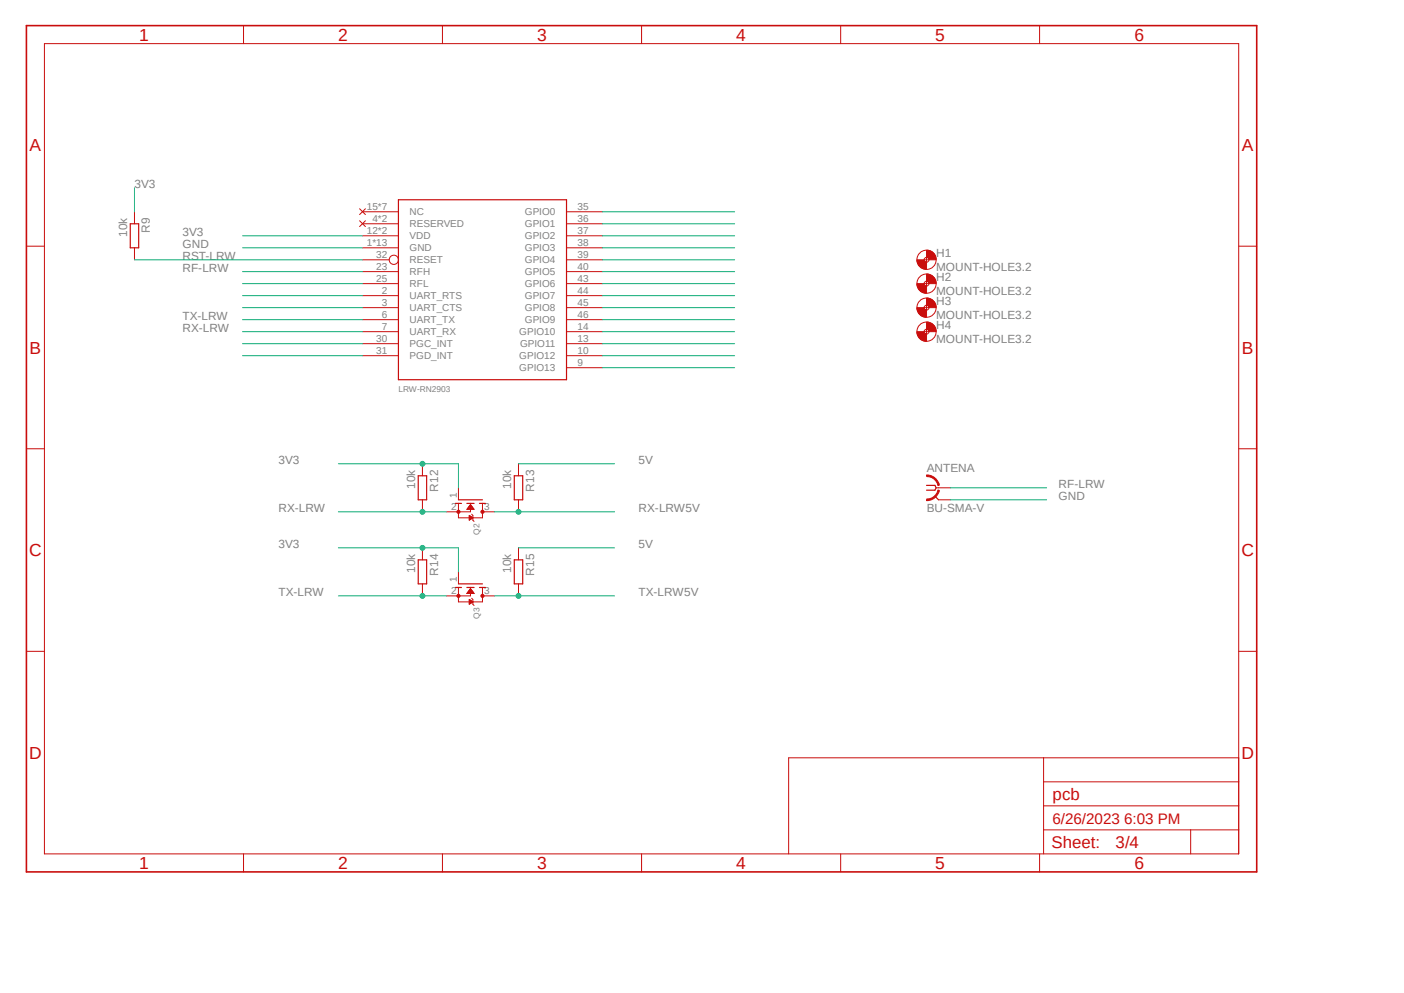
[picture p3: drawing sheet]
<svg xmlns="http://www.w3.org/2000/svg" width="297mm" height="210mm" viewBox="0 0 297 210" stroke-linecap="round" stroke-linejoin="round" font-family="sans-serif">
<path d="M5.1 5.1l260.5 179.4M266.2 5.1l-260.5 179.4" fill="none" stroke="#fff" stroke-width=".21"/>
<g fill="none" stroke="#c90d0c" stroke-width=".21">
<path d="M9.4 9.2h252.6v171.4h-252.6zM51.5 5.4v3.8M93.6 5.4v3.8M135.7 5.4v3.8M177.8 5.4v3.8M219.9 5.4v3.8M5.6 52.1h3.8M76.1 46.7l1.2 1.2M76.1 44.2l1.2 1.2M76.7 47.3h7.6M76.7 52.4h7.6M76.7 57.4h7.6"/>
<path d="M76.7 60h7.6M76.7 49.9h7.6M76.7 44.8h7.6M76.7 54.9h5.6M77.3 46.7l-1.2 1.2M77.3 44.2l-1.2 1.2M119.8 47.3h7.7M119.8 52.4h7.7M119.8 57.4h7.7M119.8 60h7.7M119.8 49.9h7.7M119.8 44.8h7.7"/>
<path d="M119.8 54.9h7.7M262 52.1h3.9M76.7 62.5h7.6M76.7 65.1h7.6M76.7 67.6h7.6M76.7 70.1h7.6M76.7 75.2h7.6M76.7 72.7h7.6M119.8 62.5h7.7M119.8 65.1h7.7M119.8 67.6h7.7M119.8 70.1h7.7"/>
<path d="M119.8 77.8h7.7M119.8 75.2h7.7M119.8 72.7h7.7M5.6 94.9h3.8M262 94.9h3.9M5.6 137.8h3.8M262 137.8h3.9M220.8 175.5h41.2M220.8 160.3v20.3M220.8 170.4h41.2M220.8 165.4h41.2M251.9 175.5v5.1"/>
<path d="M262 160.3h-95.2v20.3M51.5 180.6v3.8M93.6 180.6v3.8M135.7 180.6v3.8M177.8 180.6v3.8M219.9 180.6v3.8"/>
<circle cx="83.3" cy="54.9" r=".98"/>
</g>
<path d="M5.6 5.4h260.3v179h-260.3z" fill="none" stroke="#c90d0c" stroke-width=".34"/>
<path d="M84.3 42.2h35.5v38.1h-35.5z" fill="none" stroke="#c90d0c" stroke-width=".25"/>
<path d="M196 52.9a1.92 1.92 0 0 1 2 2h-1.5a.45 .45 0 0 0-.5-.5z" fill-rule="evenodd" fill="#c90d0c"/>
<path d="M196 52.9a1.92 1.92 0 0 1 2 2h-1.5a.45 .45 0 0 0-.5-.5z" fill="none" stroke="#c90d0c" stroke-width=".21"/>
<path d="M194 54.9h1.5l.2 .4 .3 .1v1.5a1.97 1.97 0 0 1-2-2z" fill-rule="evenodd" fill="#c90d0c"/>
<g fill="none" stroke="#c90d0c" stroke-width=".21">
<path d="M194 54.9h1.5l.2 .4 .3 .1v1.5a1.97 1.97 0 0 1-2-2zM195.5 54.9h1M196 54.4v1"/>
<circle cx="196" cy="54.9" r="2.04"/>
<circle cx="196" cy="54.9" r=".51"/>
</g>
<path d="M196 58a1.99 1.99 0 0 1 2 2h-1.5l-.1-.4-.4-.1z" fill-rule="evenodd" fill="#c90d0c"/>
<path d="M196 58a1.99 1.99 0 0 1 2 2h-1.5l-.1-.4-.4-.1z" fill="none" stroke="#c90d0c" stroke-width=".21"/>
<path d="M194 60h1.5l.2 .4 .3 .1v1.5a1.97 1.97 0 0 1-2-2z" fill-rule="evenodd" fill="#c90d0c"/>
<g fill="none" stroke="#c90d0c" stroke-width=".21">
<path d="M194 60h1.5l.2 .4 .3 .1v1.5a1.97 1.97 0 0 1-2-2zM195.5 60h1M196 59.5v1"/>
<circle cx="196" cy="60" r="2.04"/>
<circle cx="196" cy="60" r=".51"/>
</g>
<path d="M196 63a1.99 1.99 0 0 1 2 2.1h-1.5l-.1-.4-.4-.1z" fill-rule="evenodd" fill="#c90d0c"/>
<path d="M196 63a1.99 1.99 0 0 1 2 2.1h-1.5l-.1-.4-.4-.1z" fill="none" stroke="#c90d0c" stroke-width=".21"/>
<path d="M194 65.1h1.5l.2 .3 .3 .2v1.5a1.97 1.97 0 0 1-2-2z" fill-rule="evenodd" fill="#c90d0c"/>
<g fill="none" stroke="#c90d0c" stroke-width=".21">
<path d="M194 65.1h1.5l.2 .3 .3 .2v1.5a1.97 1.97 0 0 1-2-2zM195.5 65.1h1M196 64.6v1"/>
<circle cx="196" cy="65.1" r="2.04"/>
<circle cx="196" cy="65.1" r=".51"/>
</g>
<path d="M196 68.1a1.99 1.99 0 0 1 2 2h-1.5l-.1-.3-.4-.2z" fill-rule="evenodd" fill="#c90d0c"/>
<path d="M196 68.1a1.99 1.99 0 0 1 2 2h-1.5l-.1-.3-.4-.2z" fill="none" stroke="#c90d0c" stroke-width=".21"/>
<path d="M194 70.1h1.5l.2 .4 .3 .2v1.5a1.97 1.97 0 0 1-2-2.1z" fill-rule="evenodd" fill="#c90d0c"/>
<g fill="none" stroke="#c90d0c" stroke-width=".21">
<path d="M28.4 44.8v2.5M28.4 52.4v2.5M194 70.1h1.5l.2 .4 .3 .2v1.5a1.97 1.97 0 0 1-2-2.1zM195.5 70.1h1M196 69.6v1.1M198 103.2h.5"/>
<circle cx="196" cy="70.1" r="2.04"/>
<circle cx="196" cy="70.1" r=".51"/>
</g>
<path d="M27.6 47.3h1.7v5.1h-1.7zM196 102.7h1.8l.2 .5-.2 .5h-1.8M197.8 104.9l.7 .8" fill="none" stroke="#c90d0c" stroke-width=".25"/>
<path d="M196 100.5a2.69 2.69 0 0 1 2.7 2.1l-.3 .1a2.35 2.35 0 0 0-2.4-1.9z" fill-rule="evenodd" fill="#c90d0c"/>
<path d="M196 100.5a2.69 2.69 0 0 1 2.7 2.1l-.3 .1a2.35 2.35 0 0 0-2.4-1.9z" fill="none" stroke="#c90d0c" stroke-width=".21"/>
<path d="M196 105.5a2.35 2.35 0 0 0 2.4-1.9l.3 .1a2.69 2.69 0 0 1-2.7 2.2z" fill-rule="evenodd" fill="#c90d0c"/>
<path d="M97 106.5v3h5.1v-3M99.5 106.5v1.7h-2.5M99.8 108.8l.2 .2v1l.3 .3M196 105.5a2.35 2.35 0 0 0 2.4-1.9l.3 .1a2.69 2.69 0 0 1-2.7 2.2zM198.5 103.2h2.6M198.5 105.7h2.6" fill="none" stroke="#c90d0c" stroke-width=".21"/>
<path d="M96.4 106.5h1.2M97 105.7h5.1M98.8 106.5h1.5M101.4 106.5h1.3" fill="none" stroke="#c90d0c" stroke-width=".25"/>
<circle cx="97" cy="108.2" r=".33" fill="#c90d0c"/>
<circle cx="97" cy="108.2" r=".33" fill="none" stroke="#c90d0c" stroke-width=".21"/>
<circle cx="102.1" cy="108.2" r=".33" fill="#c90d0c"/>
<g fill="none" stroke="#c90d0c" stroke-width=".21">
<path d="M89.4 98.1v2.5M109.7 98.1v2.5M89.4 105.7v2.5M94.4 108.2h2.6M97 103.2v2.5M98.8 107.7h1.4M98.9 107.6h1.3M99 107.5h1.1M99 107.4h1M99.1 107.3h.8M99.2 107.2h.7M99.2 107.1h.6"/>
<path d="M99.3 109l.7 .5-.7 .5zM99.3 109.9h.1M99.3 109.9h.2M99.3 109.8h.4M99.3 109.7h.5M99.3 109.6h.6M99.3 109.5h.7M99.3 109.4h.6M99.3 109.3h.5M99.3 109.3h.4M99.3 109.2h.2M99.3 109.1h.1"/>
<path d="M99.3 107h.5M99.4 106.9h.3M99.4 106.8h.3M99.5 106.7l.8 1h-1.5zM99.5 106.8h.1M102.1 108.2h2.5M109.7 105.7v2.5M97 124.2v3.1h5.1v-3.1M99.5 124.2v1.8h-2.5M99.8 126.5l.2 .3v1l.3 .3"/>
<circle cx="102.1" cy="108.2" r=".33"/>
</g>
<path d="M88.5 100.6h1.8v5.1h-1.8zM108.8 100.6h1.8v5.1h-1.8zM96.4 124.2h1.2M97 123.5h5.1M98.8 124.2h1.5M101.4 124.2h1.3" fill="none" stroke="#c90d0c" stroke-width=".25"/>
<circle cx="97" cy="126" r=".33" fill="#c90d0c"/>
<circle cx="97" cy="126" r=".33" fill="none" stroke="#c90d0c" stroke-width=".21"/>
<circle cx="102.1" cy="126" r=".33" fill="#c90d0c"/>
<g fill="none" stroke="#c90d0c" stroke-width=".21">
<path d="M89.4 115.9v2.5M109.7 115.9v2.5M89.4 123.5v2.5M94.4 126h2.6M97 120.9v2.6M98.8 125.4h1.4M98.9 125.3h1.3M99 125.2h1.1M99.1 125.1h.9M99.1 125.1h.8M99.2 125h.7M99.2 124.9h.6"/>
<path d="M99.3 126.8l.7 .5-.7 .5zM99.3 127.7h.1M99.3 127.6h.2M99.3 127.6h.4M99.3 127.5h.5M99.3 127.4h.6M99.3 127.3h.7M99.3 127.2h.6M99.3 127.1h.5M99.3 127h.4M99.3 126.9h.2M99.3 126.8h.1"/>
<path d="M99.3 124.8h.5M99.4 124.7h.3M99.4 124.6h.2M99.5 124.5l.8 1h-1.5zM99.5 124.5h.1M102.1 126h2.5M109.7 123.5v2.5"/>
<circle cx="102.1" cy="126" r=".33"/>
</g>
<path d="M88.5 118.4h1.8v5.1h-1.8zM108.8 118.4h1.8v5.1h-1.8z" fill="none" stroke="#c90d0c" stroke-width=".25"/>
<g fill="none" stroke="#0dab76" stroke-width=".21">
<path d="M28.4 54.9h48.3M51.3 60h25.4M127.5 44.8h27.9M127.5 47.3h27.9M127.5 49.9h27.9M127.5 52.4h27.9M127.5 57.4h27.9M127.5 54.9h27.9M127.5 60h27.9M51.3 70.1h25.4M51.3 65.1h25.4M127.5 62.5h27.9"/>
<path d="M127.5 70.1h27.9M127.5 72.7h27.9M127.5 77.8h27.9M127.5 65.1h27.9M127.5 67.6h27.9M127.5 75.2h27.9M71.6 108.2h22.8"/>
</g>
<circle cx="89.4" cy="108.2" r=".51" fill="#0dab76"/>
<g fill="none" stroke="#0dab76" stroke-width=".21">
<path d="M51.3 57.4h25.4M51.3 75.2h25.4M51.3 62.5h25.4M51.3 67.6h25.4M201.1 103.2h20.3M71.6 126h22.8"/>
<circle cx="89.4" cy="108.2" r=".51"/>
</g>
<circle cx="89.4" cy="126" r=".51" fill="#0dab76"/>
<g fill="none" stroke="#0dab76" stroke-width=".21">
<path d="M28.4 39.7v5.1M51.3 52.4h25.4M51.3 49.9h25.4M51.3 72.7h25.4M71.6 98.1h25.4v5.1M201.1 105.7h20.3"/>
<circle cx="89.4" cy="126" r=".51"/>
</g>
<circle cx="89.4" cy="98.1" r=".51" fill="#0dab76"/>
<g fill="none" stroke="#0dab76" stroke-width=".21">
<path d="M71.6 115.9h25.4v5"/>
<circle cx="89.4" cy="98.1" r=".51"/>
</g>
<circle cx="89.4" cy="115.9" r=".51" fill="#0dab76"/>
<g fill="none" stroke="#0dab76" stroke-width=".21">
<path d="M104.6 108.2h25.4"/>
<circle cx="89.4" cy="115.9" r=".51"/>
</g>
<circle cx="109.7" cy="108.2" r=".51" fill="#0dab76"/>
<g fill="none" stroke="#0dab76" stroke-width=".21">
<path d="M109.7 98.1h20.3M109.7 115.9h20.3M104.6 126h25.4"/>
<circle cx="109.7" cy="108.2" r=".51"/>
</g>
<circle cx="109.7" cy="126" r=".51" fill="#0dab76"/>
<circle cx="109.7" cy="126" r=".51" fill="none" stroke="#0dab76" stroke-width=".21"/>
<g font-size="3.7" fill="#c90d0c">
<text x="29.4" y="8.6">1</text>
<text x="71.5" y="8.6">2</text>
<text x="113.7" y="8.6">3</text>
<text x="155.7" y="8.6">4</text>
<text x="197.9" y="8.6">5</text>
<text x="240" y="8.6">6</text>
<text x="6.3" y="32">A</text>
<text x="262.7" y="32">A</text>
<text x="6.3" y="74.8">B</text>
<text x="262.7" y="74.8">B</text>
<text x="6.2" y="117.6">C</text>
<text x="262.6" y="117.6">C</text>
<text x="6.2" y="160.5">D</text>
<text x="262.6" y="160.5">D</text>
<text x="29.4" y="183.8">1</text>
<text x="71.5" y="183.8">2</text>
<text x="113.7" y="183.8">3</text>
<text x="155.7" y="183.8">4</text>
<text x="197.9" y="183.8">5</text>
<text x="240" y="183.8">6</text>
</g>
<g font-size="3.6" fill="#c90d0c">
<text x="222.7" y="169.2">pcb</text>
<text x="222.4" y="179.5">Sheet:</text>
<text x="236" y="179.3">3/4</text>
</g>
<text font-size="3.2" fill="#c90d0c" x="222.7" y="174.2">6/26/2023 6:03 PM</text>
<g font-size="2.5" fill="#808080">
<text x="28.4" y="39.7">3V3</text>
<text x="26.9" y="50.1" transform="rotate(-90 26.9 50.1)">10k</text>
<text x="31.7" y="49.3" transform="rotate(-90 31.7 49.3)">R9</text>
<text x="38.6" y="52.4">GND</text>
<text x="38.6" y="49.9">3V3</text>
<text x="38.6" y="54.9">RST-LRW</text>
<text x="38.6" y="57.5">RF-LRW</text>
<text x="198" y="57.4">MOUNT-HOLE3.2</text>
<text x="198" y="54.4">H1</text>
<text x="198" y="59.4">H2</text>
<text x="198" y="62.5">MOUNT-HOLE3.2</text>
<text x="198" y="64.5">H3</text>
<text x="38.6" y="70.1">RX-LRW</text>
<text x="38.6" y="67.6">TX-LRW</text>
<text x="198" y="67.6">MOUNT-HOLE3.2</text>
<text x="198" y="69.6">H4</text>
<text x="198" y="72.6">MOUNT-HOLE3.2</text>
<text x="58.9" y="98.1">3V3</text>
<text x="135.1" y="98.1">5V</text>
<text x="196" y="99.9">ANTENA</text>
<text x="87.8" y="103.4" transform="rotate(-90 87.8 103.4)">10k</text>
<text x="92.7" y="104" transform="rotate(-90 92.7 104)">R12</text>
<text x="108.2" y="103.4" transform="rotate(-90 108.2 103.4)">10k</text>
<text x="113" y="104" transform="rotate(-90 113 104)">R13</text>
<text x="223.9" y="103.2">RF-LRW</text>
<text x="223.9" y="105.7">GND</text>
<text x="58.9" y="108.2">RX-LRW</text>
<text x="135.1" y="108.2">RX-LRW5V</text>
<text x="196" y="108.2">BU-SMA-V</text>
<text x="58.9" y="115.9">3V3</text>
<text x="135.1" y="115.9">5V</text>
<text x="87.8" y="121.2" transform="rotate(-90 87.8 121.2)">10k</text>
<text x="92.7" y="121.8" transform="rotate(-90 92.7 121.8)">R14</text>
<text x="108.2" y="121.2" transform="rotate(-90 108.2 121.2)">10k</text>
<text x="113" y="121.8" transform="rotate(-90 113 121.8)">R15</text>
<text x="58.9" y="126">TX-LRW</text>
<text x="135.1" y="126">TX-LRW5V</text>
</g>
<g font-size="2.1" fill="#808080">
<text x="77.6" y="44.4">15*7</text>
<text x="78.8" y="46.9">4*2</text>
<text x="86.7" y="45.6">NC</text>
<text x="111" y="45.6">GPIO0</text>
<text x="122.2" y="44.4">35</text>
<text x="122.2" y="46.9">36</text>
<text x="77.6" y="52">1*13</text>
<text x="77.6" y="49.5">12*2</text>
<text x="86.7" y="48.1">RESERVED</text>
<text x="86.7" y="53.2">GND</text>
<text x="86.7" y="50.6">VDD</text>
<text x="111" y="48.1">GPIO1</text>
<text x="111" y="50.6">GPIO2</text>
<text x="111" y="53.2">GPIO3</text>
<text x="122.2" y="49.5">37</text>
<text x="122.2" y="52">38</text>
<text x="79.6" y="57.1">23</text>
<text x="79.6" y="59.6">25</text>
<text x="79.6" y="54.6">32</text>
<text x="86.7" y="58.2">RFH</text>
<text x="86.7" y="55.7">RESET</text>
<text x="111" y="55.7">GPIO4</text>
<text x="111" y="58.3">GPIO5</text>
<text x="122.2" y="54.6">39</text>
<text x="122.2" y="57.1">40</text>
<text x="122.2" y="59.6">43</text>
<text x="80.8" y="62.2">2</text>
<text x="80.8" y="64.7">3</text>
<text x="86.7" y="63.3">UART_RTS</text>
<text x="86.7" y="65.8">UART_CTS</text>
<text x="86.7" y="60.7">RFL</text>
<text x="111" y="60.7">GPIO6</text>
<text x="111" y="63.3">GPIO7</text>
<text x="111" y="65.8">GPIO8</text>
<text x="122.2" y="62.2">44</text>
<text x="122.2" y="64.7">45</text>
<text x="80.8" y="67.3">6</text>
<text x="80.8" y="69.8">7</text>
<text x="86.7" y="68.4">UART_TX</text>
<text x="86.7" y="70.9">UART_RX</text>
<text x="109.9" y="70.9">GPIO10</text>
<text x="111" y="68.4">GPIO9</text>
<text x="122.2" y="69.8">14</text>
<text x="122.2" y="67.3">46</text>
<text x="79.6" y="72.3">30</text>
<text x="79.6" y="74.9">31</text>
<text x="86.7" y="73.4">PGC_INT</text>
<text x="86.7" y="76">PGD_INT</text>
<text x="109.9" y="76">GPIO12</text>
<text x="110" y="73.4">GPIO11</text>
<text x="122.2" y="77.4">9</text>
<text x="122.2" y="74.9">10</text>
<text x="122.2" y="72.3">13</text>
<text x="109.9" y="78.5">GPIO13</text>
<text x="95.5" y="107.9">2</text>
<text x="96.6" y="105.4" transform="rotate(-90 96.6 105.4)">1</text>
<text x="102.4" y="107.9">3</text>
<text x="95.5" y="125.6">2</text>
<text x="96.6" y="123.1" transform="rotate(-90 96.6 123.1)">1</text>
<text x="102.4" y="125.6">3</text>
</g>
<g font-size="1.8" fill="#808080">
<text x="84.3" y="82.8">LRW-RN2903</text>
<text x="101.4" y="113.2" transform="rotate(-90 101.4 113.2)">Q2</text>
<text x="101.4" y="130.9" transform="rotate(-90 101.4 130.9)">Q3</text>
</g>
</svg>
